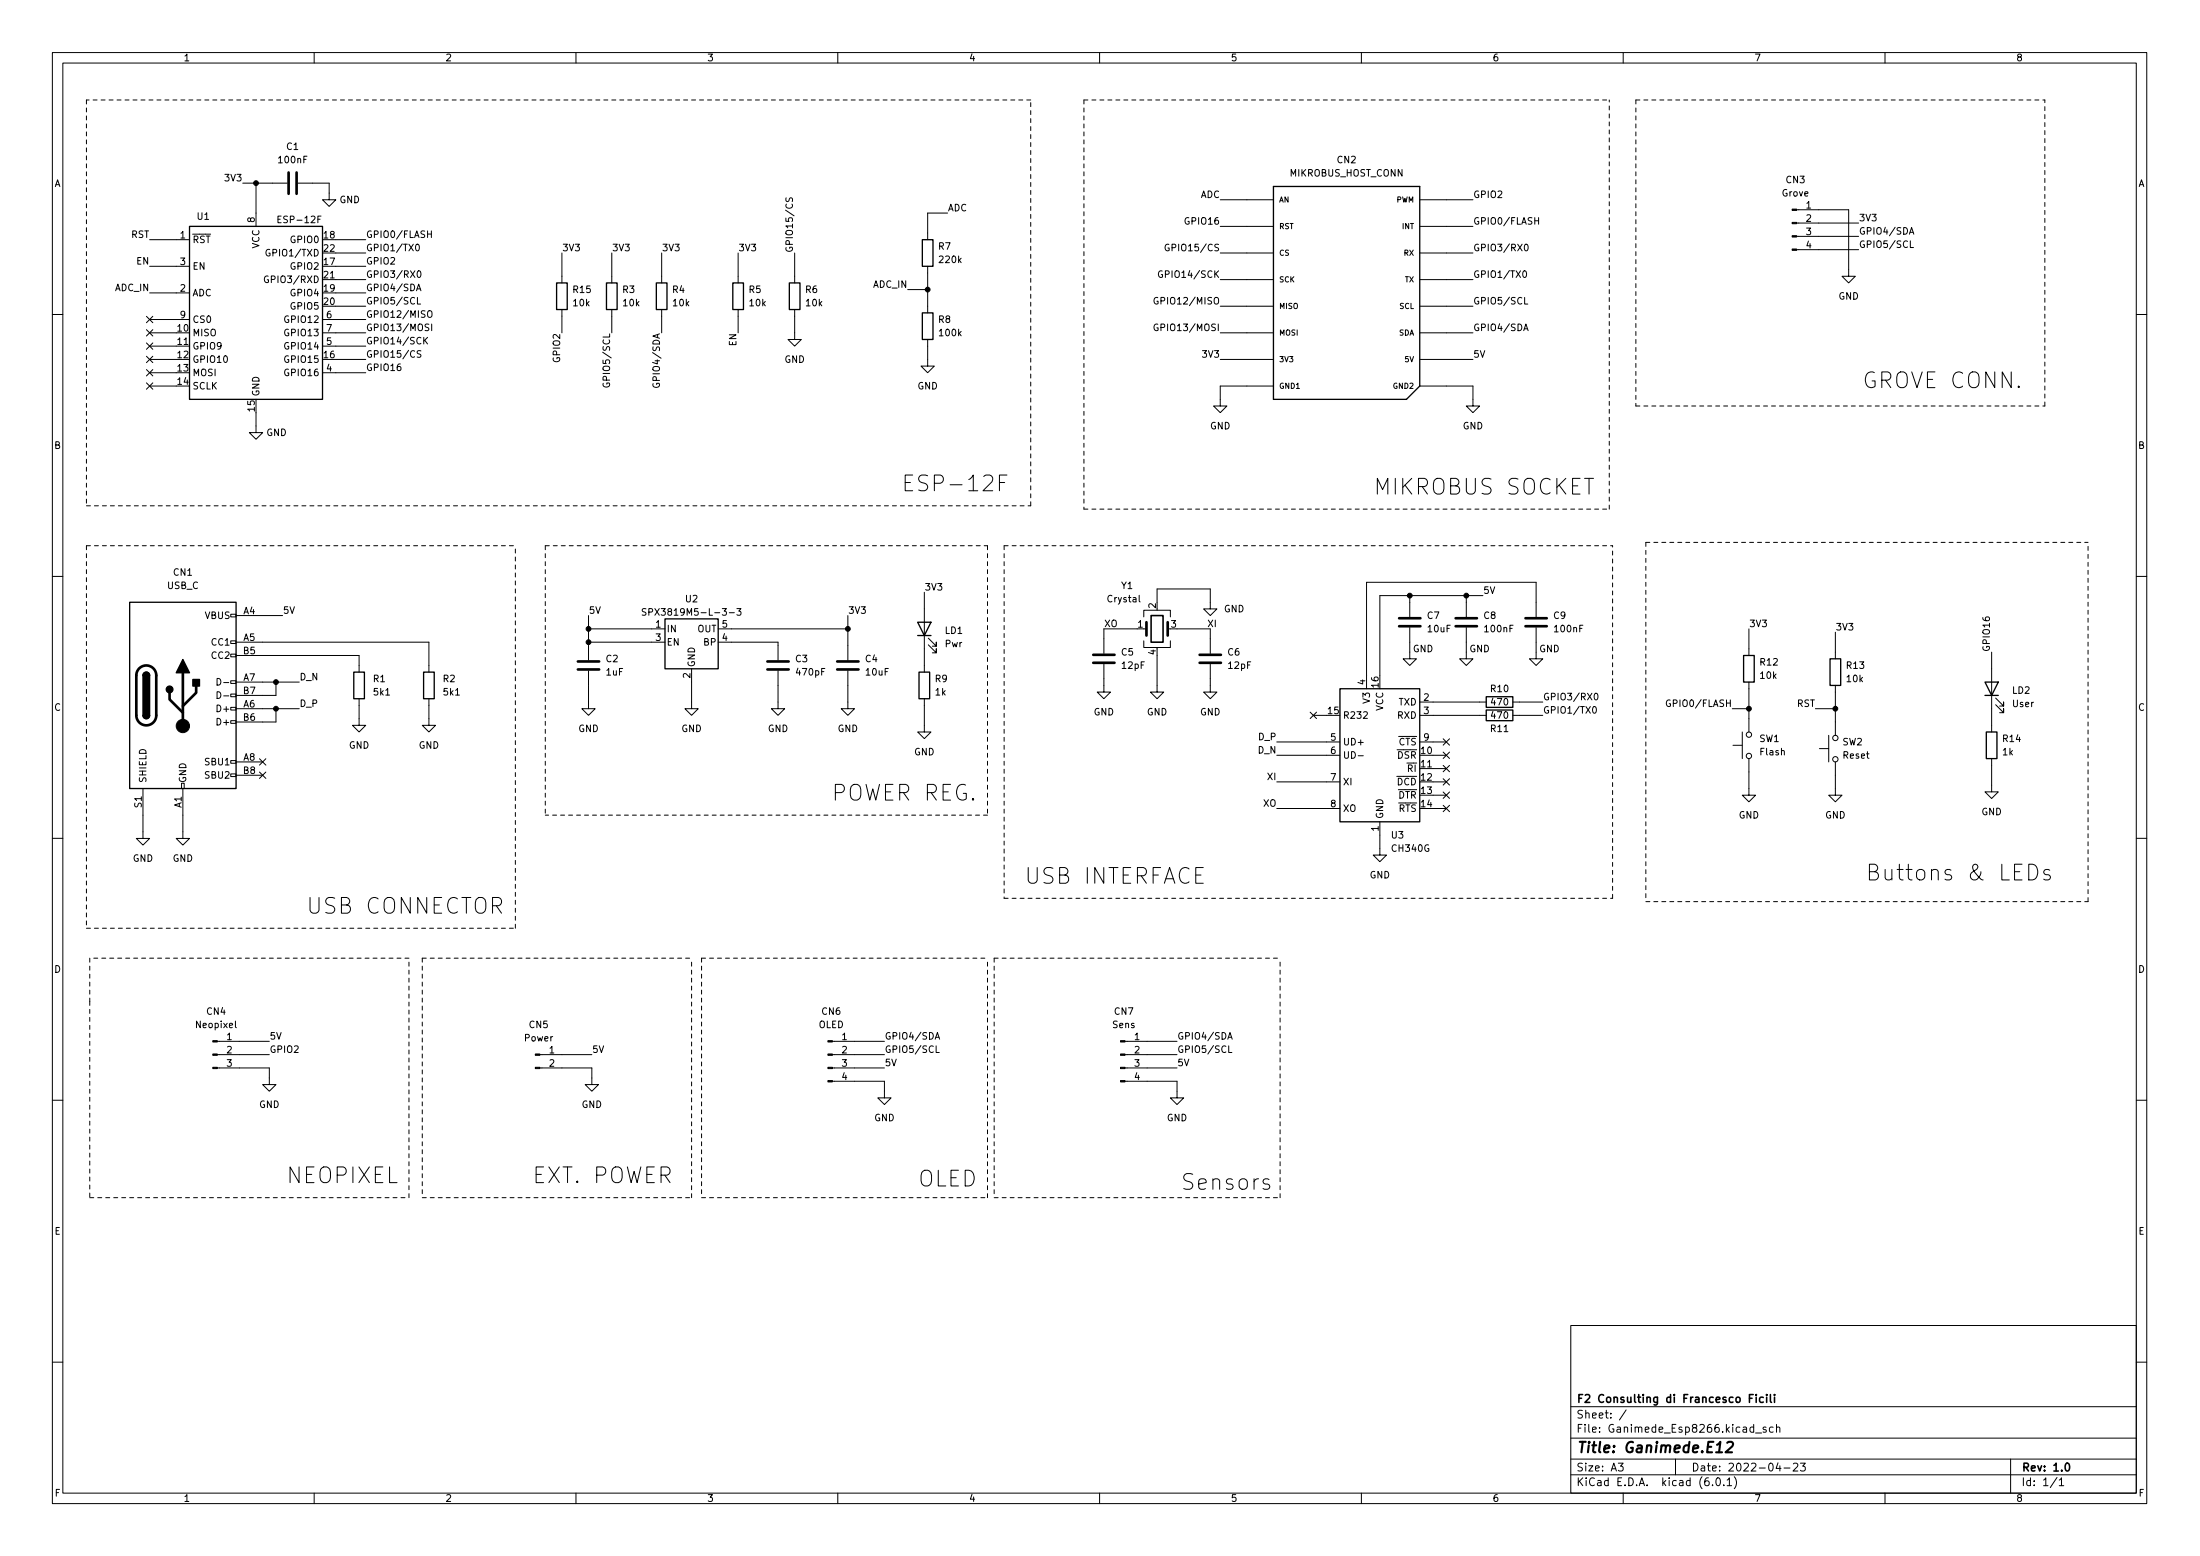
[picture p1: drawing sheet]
<svg xmlns="http://www.w3.org/2000/svg" width="420mm" height="297mm" viewBox="0 0 420 297" stroke-linecap="round" stroke-linejoin="round" font-family="sans-serif">
<g fill="none" stroke="#000" stroke-width=".19">
<path d="M10 10h400v277h-400zM12 12h396v273h-396zM60 10v2M110 10v2M160 10v2M210 10v2M260 10v2M310 10v2M360 10v2M46.4 35h8.5M48.9 35v8.2M56.9 35h6v3.1h1.2l-1.2 1.3-1.3-1.3h1.3"/>
<path d="M150.1 37.8v.4l.2 .3 .3-.1 .3-.6h.3l.2 .2-.1 .5M233 38.1h10.2M271.1 38.1h10.2M28.6 45.8h7.6M28.6 55.9h7.6M28.6 50.8h7.6M51.2 52.7a.59 .59 0 0 0-.7 .6 .59 .59 0 0 0 .7 .6l.1-.5h-.3M51.5 47.7a.59 .59 0 0 0-.7 .5 .59 .59 0 0 0 .7 .6l.1-.5h-.3M61.3 41.3h-.6v1.2M61.6 53.4h8.2M64.1 58.5h5.7M64.1 48.3h5.7"/>
<path d="M64.1 45.8h5.7M64.1 55.9h5.7M64.1 50.8h5.7M79.5 46.7l.2-.1a.68 .68 0 0 1 .4 .7 .68 .68 0 0 1-.4 .6l-.3-.5zM79.5 55.5l.5-1.3 .4 1.3M79.7 55.1h.6M79.7 56.8v1.2h.6M79.8 51.8l.2-.1a.68 .68 0 0 1 .4 .6 .68 .68 0 0 1-.4 .7l-.3-.5zM81.7 44.7h.7M81.7 59.5l.3-.2a.43 .43 0 0 1 .5 .4v.5a.42 .42 0 0 1-.4 .4 .42 .42 0 0 1-.4-.4zM82.4 44.1v1.2M107.3 48.3v5.7"/>
<path d="M107.3 59.1v4.4M116.8 48.3v5.7M116.8 59.1v4.4M126.4 48.3v5.7M126.4 59.1v4.4M141 48.3v5.7M141 59.1v4.4M151.8 59.1v5.7h1.2l-1.2 1.3-1.3-1.3h1.3M151.8 48.3v5.7M173.4 55.3h3.8M177.2 50.8v8.9M181 40.7h-3.8v5.1"/>
<path d="M221.1 56.8a.59 .59 0 0 0-.7 .6 .59 .59 0 0 0 .7 .6l.1-.5h-.3M222 51.8a.59 .59 0 0 0-.8 .5 .59 .59 0 0 0 .8 .6v-.5h-.2M223.2 46.7a.59 .59 0 0 0-.7 .6 .59 .59 0 0 0 .7 .5l.1-.5h-.2M233 58.5h10.2M233 53.4h10.2M233 48.3h10.2M233 43.2h10.2M271.1 58.5h10.2M271.1 53.4h10.2M271.1 48.3h10.2M271.1 43.2h10.2M290.9 51.8l.2-.1a.68 .68 0 0 1 .5 .6 .68 .68 0 0 1-.5 .7l-.3-.5z"/>
<path d="M291.2 56.8v1.2h.6M291.2 46.7l.2-.1a.68 .68 0 0 1 .5 .7 .68 .68 0 0 1-.5 .6l-.3-.5zM293.1 42.1h.7M293.8 41.5v1.3M343.1 40h10v12.7h1.2l-1.2 1.3-1.3-1.3h1.3M343.1 47.7h11.9M343.1 45.1h11.9M343.1 42.6h11.9M364.7 44.7l.4-1.3 .4 1.3M364.8 44.3h.6M364.8 46v1.3h.6M10 60h2"/>
<path d="M28 70.5l1.2 1.3M28 73.1l1.2 1.2M28 62.9l1.2 1.2M28 60.4l1.2 1.2M28 68l1.2 1.2M28 65.5l1.2 1.2M28.6 68.6h5.1M28.6 63.5h5.1M28.6 73.7h5.1M28.6 66.1h7.6M28.6 71.2h5.1M28.6 61h7.6"/>
<path d="M29.2 70.5l-1.2 1.3M29.2 73.1l-1.2 1.2M29.2 62.9l-1.2 1.2M29.2 60.4l-1.2 1.2M29.2 68l-1.2 1.2M29.2 65.5l-1.2 1.2M48.9 78.8v3.8h1.3l-1.3 1.3-1.3-1.3h1.3M61.6 63.5h8.2M61.6 66.1h8.2M61.6 71.2h8.2M61.6 61h8.2M64.1 68.6h5.7"/>
<path d="M80.4 67l-.5-.1-.2 .2v.3l.6 .3 .1 .3-.3 .2-.4-.1M81.1 64.9l.6 .8M81.7 64.4l-.8 .7M81.9 61.9h-.5l-.2 .2 .1 .3 .5 .2v.4l-.1 .1h-.5M82.4 61.9v1.2M115.2 73.2a.59 .59 0 0 0 .6 .7 .59 .59 0 0 0 .6-.7l-.5-.1v.2M124.7 73.2a.59 .59 0 0 0 .6 .8 .59 .59 0 0 0 .6-.8h-.5v.2M177.2 64.8v5.1h1.2l-1.2 1.3-1.3-1.3h1.3M221.1 61.9a.59 .59 0 0 0-.7 .6 .59 .59 0 0 0 .7 .6l.1-.5h-.3M233 68.6h10.2M233 63.5h10.2M243.2 73.7h-10.2v3.8h1.3l-1.3 1.3-1.2-1.3h1.2"/>
<path d="M271.1 73.7h10.2v3.8h1.3l-1.3 1.3-1.3-1.3h1.3M271.1 68.6h10.2M271.1 63.5h10.2M291 63.1l.4-1.2 .4 1.2M291.1 62.8h.6M408 60h2M190.9 92.1h1M192.3 90.7h-1.4v3M302.6 91.3h1.7M10 110h2M44.1 117.3h1v.5h-1zM45.1 117.5h8.9"/>
<path d="M112.4 117.5v8.5M123.4 116.2h-.5l-.2 .1v.4l.6 .2 .1 .3-.3 .3-.5-.1M123.9 116.8h.6l.1-.2v-.3l-.7-.1v1.3M139.3 117h.9M140.7 116.2h.8l-.4 .5 .4 .1v.5l-.2 .2-.6-.2M161.9 117.5v8.5M176.5 113.1v15.2M217.6 113.6v1.1l.1 .2M218.4 117.8v-1.3h5.1v1.3M221 115v-2.6h10.1v3.8h1.3l-1.3 1.3-1.2-1.3h1.2M269.2 119.8v6h1.3l-1.3 1.2-1.2-1.2h1.2M269.2 113.7v4.1"/>
<path d="M280 119.8v6h1.3l-1.3 1.2-1.2-1.2h1.2M280 113.7v4.1M283.2 113.7h-19.7v15.2M293.4 119.8v6h1.2l-1.2 1.2-1.3-1.2h1.3M293.4 117.8v-6.6h-32.4v20.3M408 110h2M41.5 129.5a.64 .64 0 0 1 .7 .7 .64 .64 0 0 1-.7 .6zM41.5 132.1a.64 .64 0 0 1 .7 .6 .64 .64 0 0 1-.7 .6zM42.7 130.3h1M42.7 132.8h1M44.1 137.6h1v.5h-1zM44.1 135h1v.5h-1z"/>
<path d="M44.1 132.5h1v.5h-1zM44.1 130h1v.5h-1zM44.1 124.9h1v.5h-1zM44.1 122.3h1v.5h-1zM45.1 122.6h36.8v5.7M45.1 135.3h12M45.1 130.2h12M45.1 125.1h23.5v3.2M52.7 135.3v2.5h-7.6M52.7 130.2v2.6h-7.6M68.6 133.4v5.1h1.2l-1.2 1.2-1.3-1.2h1.3M81.9 133.4v5.1h1.3l-1.3 1.2-1.3-1.2h1.3"/>
<path d="M112.4 128.1v7.2h1.3l-1.3 1.3-1.3-1.3h1.3M112.4 122.6h14.6M112.4 120.1h14.6M132.1 127.7v7.6h1.2l-1.2 1.3-1.3-1.3h1.3M137.2 122.6h11.4v3.4M137.2 120.1h24.7M148.6 128.1v7.2h1.3l-1.3 1.3-1.3-1.3h1.3M161.9 128.1v7.2h1.3l-1.3 1.3-1.2-1.3h1.2M176.5 133.4v6.3h1.3l-1.3 1.3-1.2-1.3h1.2M177.3 123.1l1.5 1.5v-.7v.7h-.7M177.3 121.8l1.5 1.6v-.8v.8h-.7M210.8 126.8v5.3h1.3l-1.3 1.3-1.3-1.3h1.3"/>
<path d="M217.2 120.1h-6.4v4.7M218.4 122.3v1.3h5.1v-1.3M218.4 120.1h.5M221 125.1v7h1.2l-1.2 1.3-1.3-1.3h1.3M223 120.1h.5M224.8 120.1h6.3v4.7M231.1 126.8v5.3h1.3l-1.3 1.3-1.2-1.3h1.2M250.2 136l1.2 1.2M250.8 136.6h2.6M251.4 136l-1.2 1.2M271.1 136.6h12.7M271.1 134h12.7"/>
<path d="M288.9 136.6h5.7M288.9 134h5.7M304.3 135l.2-.1a.68 .68 0 0 1 .4 .6 .68 .68 0 0 1-.4 .7l-.4-.5zM304.6 132.5l.2-.2a.68 .68 0 0 1 .4 .7 .68 .68 0 0 1-.4 .6l-.3-.5zM319 133.7a.59 .59 0 0 0-.8 .5 .59 .59 0 0 0 .8 .6v-.5h-.2M330.8 135.3h3.2M332.7 139.7v5.1M334 120.1v5M334 130.2v9.5M346.7 135.3h3.8M350.5 120.7v5.1M350.5 130.8v9.6"/>
<path d="M380.4 124.5v15.2M381.1 134.5l1.6 1.6v-.8v.8h-.8M381.1 133.3l1.6 1.5v-.8v.8h-.8M27.3 150.5v9.6h1.3l-1.3 1.2-1.3-1.2h1.3M34.7 149.5h.5v1h-.5zM34.9 150.5v9.6h1.3l-1.3 1.2-1.2-1.2h1.2M44.1 147.7h1v.5h-1zM44.1 145.2h1v.5h-1zM45.1 145.5h5.1M45.1 148h5.1M49.6 147.4l1.2 1.2M49.6 144.8l1.2 1.3"/>
<path d="M50.8 147.4l-1.2 1.2M50.8 144.8l-1.2 1.3M243.8 141.6h12.1M243.8 144.2h12.1M243.8 149.3h12.1M243.8 154.3h12.1M259.4 144.3h1M263.5 156.9v6.3h1.3l-1.3 1.3-1.2-1.3h1.2M271.1 146.7h5.1M271.1 141.6h5.1M273.7 144.2h2.5M273.7 149.3h2.5"/>
<path d="M273.7 154.3h2.5M273.7 151.8h2.5M275.6 148.7l1.2 1.2M275.6 151.2l1.2 1.2M275.6 143.6l1.2 1.2M275.6 153.7l1.2 1.3M275.6 146.1l1.2 1.2M275.6 141l1.2 1.3M276.8 148.7l-1.2 1.2M276.8 151.2l-1.2 1.2M276.8 143.6l-1.2 1.2M276.8 153.7l-1.2 1.3"/>
<path d="M276.8 146.1l-1.2 1.2M276.8 141l-1.2 1.3M331 142.3h1.7M334 144.8v7h1.3l-1.3 1.3-1.3-1.3h1.3M347.5 142.9h1.7M349.2 140.4v5.1M350.5 145.5v6.3h1.3l-1.3 1.3-1.3-1.3h1.3M380.4 144.8v6.4h1.2l-1.2 1.2-1.3-1.2h1.3M10 160h2M387.5 165h.7a1.64 1.64 0 0 1 .7 2.6l-.3 .2-.4 .2h-.7zM391.5 166.1l-.8-.1-.2 .1-.2 .3 .2 .4 1 .3 .1 .3-.1 .4-.3 .2-.9-.2M408 160h2"/>
<path d="M41.5 198.8h9.9M45 194.9v1.1l.1 .2M159 198.8h9.9M178.6 198.4l.4-1.3 .4 1.3M178.7 198h.6M178.8 199.7v1.2h.6M214.9 198.8h9.9M234.5 198.4l.4-1.3 .4 1.3M234.6 198h.6M234.7 199.7v1.2h.6M10 210h2M41.5 203.9h9.9v3.1h1.3l-1.3 1.3-1.2-1.3h1.2"/>
<path d="M41.5 201.3h9.9M103.1 203.9h9.9v3.1h1.3l-1.3 1.3-1.2-1.3h1.2M103.1 201.3h9.9M159 206.4h9.9v3.2h1.3l-1.3 1.3-1.3-1.3h1.3M159 203.9h9.9M159 201.3h9.9M214.9 206.4h9.9v3.2h1.3l-1.3 1.3-1.3-1.3h1.3M214.9 203.9h9.9M214.9 201.3h9.9M408 210h2M242.4 225.2l-.8-.2-.2 .2-.2 .3 .2 .4 1 .3 .1 .3-.1 .4-.3 .1-.9-.1M300 253h108v32h-108z"/>
<path d="M10 260h2M300 278.5h108M300 274.5h108M300 268.5h108M309.1 279.3h.9l-.5 .6 .4 .1v.7l-.2 .1-.6-.1M310.6 269.1l-1.3 2M320 278.5v3M335.3 273.6h1.1M337.3 272.5l-.4-.1-.2 .2 .1 .2 .5 .2v.3h-.6M338.6 272.5l-.4-.1-.3 .3 .2 .6h.5M339.3 272.6l.2-.2 .4 .1v.9M339.3 271.9v1.5"/>
<path d="M339.6 279.2l-.4 1.1h.9M339.9 279.8v1M342.5 279.5l.6-.2 .2 .2 .1 .2-1 1.1h1M343.8 279.3h1l-.5 .6 .4 .1v.7l-.2 .1-.7-.1M384 278.5v6.5M408 260h2M60 285v2M110 285v2M160 285v2M210 285v2M260 285v2M300 281.5h108"/>
<path d="M310 285v2M327.1 283.5v.1M327.9 282.2l.2-.1a.8 .8 0 0 1 .5 .8 .8 .8 0 0 1-.5 .7 1 1 0 0 1-.2-1.4zM329.2 283.5v.1M329.9 282.5l.4-.4v1.5M329.9 283.6h.8M331.2 281.9a1.72 1.72 0 0 1 0 2.3M340.7 280.2h1.2M360 285v2M392.9 282l-1.3 2M393.3 282.5l.4-.4v1.5M393.3 283.6h.8"/>
<circle cx="334" cy="144.3" r=".51"/>
<circle cx="334" cy="140.2" r=".51"/>
<circle cx="350.5" cy="140.9" r=".51"/>
<circle cx="350.5" cy="144.9" r=".51"/>
</g>
<path d="M219.8 117.5h2.3v5.1h-2.3zM334.1 266.9h.5M334.8 266.2h-.7v1.5M335.4 266.2v.2M335.4 266.7v1M336.8 266.8l-.5-.1-.3 .3 .2 .6h.6M337.4 266.2v.2M337.4 266.7v1M338.1 266.2v1.3l.2 .2M338.9 266.2v.2M338.9 266.7v1M394.6 279.4l.2-.1a.8 .8 0 0 1 .5 .8 .8 .8 0 0 1-.5 .7 1 1 0 0 1-.2-1.4z" fill="none" stroke="#000" stroke-width=".3"/>
<path d="M327.7 277.2h1.2M329.9 275.4l.3-.2h.5l.2 .2 .1 .4-.2 .3-1.3 1.1h1.3" fill="none" stroke="#000" stroke-width=".4"/>
<g fill="none" stroke="#000" stroke-width=".25">
<path d="M243.2 35.6h27.9v38.1l-2.5 2.5h-25.4zM36.2 43.2h25.4v33h-25.4zM106.3 54h2v5.1h-2zM115.8 54h2.1v5.1h-2.1zM125.3 54h2.1v5.1h-2.1zM140 54h2v5.1h-2zM150.7 54h2.1v5.1h-2.1zM176.1 59.7h2.1v5.1h-2.1zM176.1 45.8h2.1v5h-2.1zM24.8 115h20.3v35.5h-20.3zM127 118.1h10.2v9.6h-10.2zM175.3 118.8h2.5l-1.3 2.5z"/>
<path d="M27.3 136.6a.64 .64 0 0 0 .6 .6 .64 .64 0 0 0 .7-.6M27.3 128.9a.64 .64 0 0 1 .6-.6 .64 .64 0 0 1 .7 .6M67.6 128.3h2v5.1h-2zM80.9 128.3h2v5.1h-2zM175.3 121.3h2.5M175.5 128.3h2v5.1h-2zM255.9 131.5h15.2v25.4h-15.2zM283.8 135.5h5.1v2.1h-5.1zM283.8 133h5.1v2h-5.1zM333 125.1h2v5.1h-2zM349.5 125.8h2v5h-2zM379.1 130.2h2.5l-1.2 2.6z"/>
<path d="M379.1 132.8h2.5M379.3 139.7h2.1v5.1h-2.1z"/>
</g>
<g fill="none" stroke="#000" stroke-width=".51">
<path d="M55.1 32.9v4.1M56.6 32.9v4.1M218.9 118.8v2.5M223 118.8v2.5M267.2 119.5h4.1M267.2 118h4.1M278 119.5h4.1M278 118h4.1M291.3 119.5h4.1M291.3 118h4.1M26.6 127.6a1.91 1.91 0 0 1 2.1-.4 1.91 1.91 0 0 1 1.1 1.7v7.7a1.91 1.91 0 0 1-1.9 1.9 1.91 1.91 0 0 1-1.9-1.9v-7.8l.2-.7zM32.4 132.2v1.3l2.5 2.6"/>
<path d="M34.9 128.4v10.2M37.5 131v1.2l-2.6 2.6M110.4 127.8h4M110.4 126.3h4M146.6 127.8h4M146.6 126.3h4M159.9 127.8h4.1M159.9 126.3h4.1M208.8 126.5h4.1M208.8 125h4.1M229.1 126.5h4.1M229.1 125h4.1"/>
</g>
<g fill="#000" stroke="#000" stroke-width=".25">
<path d="M27.3 136.6h1.3a.64 .64 0 0 1-.7 .6 .64 .64 0 0 1-.6-.6zM27.3 128.9h1.3v7.7h-1.3zM27.5 128.5a.64 .64 0 0 1 .7-.1 .64 .64 0 0 1 .4 .5h-1.3zM34.9 125.9l1.3 2.5h-2.5zM36.8 129.7h1.3v1.3h-1.3z"/>
<circle cx="32.4" cy="131.6" r=".63"/>
</g>
<g fill="#000" stroke="#000" stroke-width=".19">
<path d="M342.3 39.9h.8v.3h-.8zM342.3 47.5h.8v.3h-.8zM342.3 45h.8v.2h-.8zM342.3 42.5h.8v.2h-.8zM40.6 198.7h.9v.2h-.9zM158.1 198.7h.9v.2h-.9zM214 198.7h.9v.2h-.9zM40.6 203.7h.9v.3h-.9zM40.6 201.2h.9v.3h-.9zM102.2 203.7h.9v.3h-.9zM102.2 201.2h.9v.3h-.9zM158.1 206.3h.9v.2h-.9z"/>
<path d="M158.1 203.7h.9v.3h-.9zM158.1 201.2h.9v.3h-.9zM214 206.3h.9v.2h-.9zM214 203.7h.9v.3h-.9zM214 201.2h.9v.3h-.9z"/>
<circle cx="48.9" cy="35" r=".46"/>
<circle cx="177.2" cy="55.3" r=".46"/>
<circle cx="269.2" cy="113.7" r=".46"/>
<circle cx="280" cy="113.7" r=".46"/>
<circle cx="34.9" cy="138.6" r="1.27"/>
<circle cx="52.7" cy="130.2" r=".46"/>
<circle cx="52.7" cy="135.3" r=".46"/>
<circle cx="112.4" cy="122.6" r=".46"/>
<circle cx="112.4" cy="120.1" r=".46"/>
<circle cx="161.9" cy="120.1" r=".46"/>
<circle cx="334" cy="135.3" r=".46"/>
<circle cx="350.5" cy="135.3" r=".46"/>
</g>
<g fill="none" stroke="#000" stroke-width=".19" stroke-dasharray=".8 .8">
<path d="M16.5 19.1v77.5M196.8 19.1h-180.3M207 19.1v78.1M207 19.1h100.3M312.4 19.1v58.4M312.4 19.1h78.1M312.4 77.5h78.1M390.5 77.5v-58.4M16.5 96.6h180.3M196.8 96.6v-77.5M207 97.2h100.3M307.3 97.2v-78.1"/>
<path d="M16.5 104.2h81.9M16.5 104.2v73M104.1 104.2h84.5M104.1 104.2v51.4M188.6 104.2v51.4M191.8 104.2v67.3M191.8 104.2h116.2M314.3 103.5v68.6M314.3 103.5h84.5M188.6 155.6h-84.5M16.5 177.2h81.9M98.4 177.2v-73"/>
<path d="M191.8 171.5h116.2M308 171.5v-67.3M314.3 172.1h84.5M398.8 172.1v-68.6M17.1 191.2v37.4M17.1 182.9v8.3M78.1 182.9h-61M80.6 182.9v45.7M80.6 182.9h51.5M134 182.9h54.6M134 182.9v45.7M189.9 182.9v45.7"/>
<path d="M189.9 182.9h54.6M17.1 228.6h61M78.1 228.6v-45.7M80.6 228.6h51.5M132.1 228.6v-45.7M134 228.6h54.6M188.6 228.6v-45.7M189.9 228.6h54.6M244.5 228.6v-45.7"/>
</g>
<g font-size="4.2">
<text x="355.6" y="74.1">GROVE CONN.</text>
<text x="172.1" y="93.8">ESP-12F</text>
<text x="262.3" y="94.5">MIKROBUS SOCKET</text>
<text x="158.7" y="152.9">POWER REG.</text>
<text x="195.6" y="168.8">USB INTERFACE</text>
<text x="356.2" y="168.1">Buttons &amp; LEDs</text>
<text x="58.4" y="174.5">USB CONNECTOR</text>
<text x="54.6" y="225.9">NEOPIXEL</text>
<text x="101.6" y="225.9">EXT. POWER</text>
<text x="175.3" y="226.5">OLED</text>
<text x="225.4" y="227.2">Sensors</text>
</g>
<text font-size="2.8" x="301" y="277.3">Title: Ganimede.E12</text>
<g font-size="2.1">
<text x="301" y="267.8">F2 Consulting di Francesco Ficili</text>
<text x="301" y="273.5">File: Ganimede_Esp8266.kicad_sch</text>
<text x="301" y="270.8">Sheet: /</text>
<text x="301" y="280.9">Size: A3</text>
<text x="323" y="280.9">Date: 2022-04-23</text>
<text x="386" y="280.9">Rev: 1.0</text>
<text x="301" y="283.7">KiCad E.D.A. kicad (6.0.1)</text>
<text x="386" y="283.7">Id: 1/1</text>
</g>
<g font-size="1.8">
<text x="35" y="11.7">1</text>
<text x="85" y="11.7">2</text>
<text x="135" y="11.7">3</text>
<text x="185" y="11.7">4</text>
<text x="235" y="11.7">5</text>
<text x="285" y="11.7">6</text>
<text x="335" y="11.7">7</text>
<text x="385" y="11.7">8</text>
<text x="54.7" y="28.6">C1</text>
<text x="10.3" y="35.7">A</text>
<text x="43.2" y="34.6">3V3</text>
<text x="53.3" y="31.2">100nF</text>
<text x="246.3" y="33.7">MIKROBUS_HOST_CONN</text>
<text x="255.4" y="31.2">CN2</text>
<text x="341.1" y="35">CN3</text>
<text x="408.3" y="35.7">A</text>
<text x="37.7" y="41.9">U1</text>
<text x="64.8" y="38.8">GND</text>
<text x="181" y="40.3">ADC</text>
<text x="229.2" y="37.8">ADC</text>
<text x="281.3" y="37.8">GPIO2</text>
<text x="340.3" y="37.5">Grove</text>
<text x="344.9" y="39.8">1</text>
<text x="25" y="45.4">RST</text>
<text x="34.4" y="45.5">1</text>
<text x="36.7" y="46.4">~{RST}</text>
<text x="48.6" y="42.4" transform="rotate(-90 48.6 42.4)">8</text>
<text x="49.5" y="47.5" transform="rotate(-90 49.5 47.5)">VCC</text>
<text x="53.6" y="42.6">ESP-12F</text>
<text x="55.7" y="46.4">GPIO0</text>
<text x="61.9" y="45.5">18</text>
<text x="69.8" y="47.9">GPIO1/TX0</text>
<text x="69.8" y="45.4">GPIO0/FLASH</text>
<text x="107.3" y="47.9">3V3</text>
<text x="116.8" y="47.9">3V3</text>
<text x="126.4" y="47.9">3V3</text>
<text x="141" y="47.9">3V3</text>
<text x="179.3" y="47.7">R7</text>
<text x="223.7" y="47.9">GPIO15/CS</text>
<text x="226.7" y="42.9">GPIO16</text>
<text x="281.3" y="42.9">GPIO0/FLASH</text>
<text x="281.3" y="47.9">GPIO3/RX0</text>
<text x="344.9" y="42.3">2</text>
<text x="344.9" y="44.9">3</text>
<text x="344.9" y="47.4">4</text>
<text x="355" y="44.8">GPIO4/SDA</text>
<text x="355" y="42.2">3V3</text>
<text x="355" y="47.3">GPIO5/SCL</text>
<text x="26.1" y="50.5">EN</text>
<text x="34.4" y="50.6">3</text>
<text x="36.7" y="51.5">EN</text>
<text x="51.7" y="48.9">GPIO1/TXD</text>
<text x="55.7" y="51.5">GPIO2</text>
<text x="61.9" y="50.6">17</text>
<text x="61.9" y="53.1">21</text>
<text x="61.9" y="48">22</text>
<text x="69.8" y="50.5">GPIO2</text>
<text x="69.8" y="53">GPIO3/RX0</text>
<text x="151.4" y="48.3" transform="rotate(-90 151.4 48.3)">GPIO15/CS</text>
<text x="179.5" y="50.2">220k</text>
<text x="222.4" y="53">GPIO14/SCK</text>
<text x="281.3" y="53">GPIO1/TX0</text>
<text x="22" y="55.6">ADC_IN</text>
<text x="34.4" y="55.7">2</text>
<text x="36.7" y="56.6">ADC</text>
<text x="51.5" y="54">GPIO3/RXD</text>
<text x="55.7" y="56.6">GPIO4</text>
<text x="55.7" y="59.1">GPIO5</text>
<text x="61.9" y="55.7">19</text>
<text x="61.9" y="58.2">20</text>
<text x="69.8" y="55.6">GPIO4/SDA</text>
<text x="69.8" y="58.1">GPIO5/SCL</text>
<text x="109.5" y="55.9">R15</text>
<text x="109.5" y="58.5">10k</text>
<text x="118.9" y="55.9">R3</text>
<text x="119.1" y="58.5">10k</text>
<text x="128.5" y="55.9">R4</text>
<text x="128.6" y="58.5">10k</text>
<text x="143.1" y="55.9">R5</text>
<text x="143.2" y="58.5">10k</text>
<text x="153.9" y="55.9">R6</text>
<text x="154" y="58.5">10k</text>
<text x="166.8" y="54.9">ADC_IN</text>
<text x="221.6" y="58.1">GPIO12/MISO</text>
<text x="281.3" y="58.1">GPIO5/SCL</text>
<text x="351.1" y="57.2">GND</text>
<text x="33.9" y="63.3">10</text>
<text x="33.9" y="65.8">11</text>
<text x="34.4" y="60.7">9</text>
<text x="36.7" y="64.2">MISO</text>
<text x="36.7" y="61.6">CS0</text>
<text x="54.7" y="61.6">GPIO12</text>
<text x="54.7" y="64.2">GPIO13</text>
<text x="62.4" y="65.8">5</text>
<text x="62.4" y="60.7">6</text>
<text x="62.4" y="63.3">7</text>
<text x="69.8" y="65.7">GPIO14/SCK</text>
<text x="69.8" y="60.6">GPIO12/MISO</text>
<text x="69.8" y="63.2">GPIO13/MOSI</text>
<text x="140.6" y="66" transform="rotate(-90 140.6 66)">EN</text>
<text x="179.3" y="61.6">R8</text>
<text x="179.5" y="64.2">100k</text>
<text x="221.6" y="63.2">GPIO13/MOSI</text>
<text x="281.3" y="63.2">GPIO4/SDA</text>
<text x="33.9" y="68.4">12</text>
<text x="33.9" y="70.9">13</text>
<text x="36.7" y="66.7">GPIO9</text>
<text x="36.7" y="69.3">GPIO10</text>
<text x="36.7" y="71.8">MOSI</text>
<text x="54.7" y="69.3">GPIO15</text>
<text x="54.7" y="71.8">GPIO16</text>
<text x="54.7" y="66.7">GPIO14</text>
<text x="61.9" y="68.4">16</text>
<text x="62.4" y="70.9">4</text>
<text x="69.8" y="68.3">GPIO15/CS</text>
<text x="69.8" y="70.8">GPIO16</text>
<text x="107" y="68.9" transform="rotate(-90 107 68.9)">GPIO2</text>
<text x="149.8" y="69.3">GND</text>
<text x="229.9" y="68.3">3V3</text>
<text x="281.3" y="68.3">5V</text>
<text x="33.9" y="73.4">14</text>
<text x="36.7" y="74.3">SCLK</text>
<text x="49.5" y="75.7" transform="rotate(-90 49.5 75.7)">GND</text>
<text x="116.5" y="73" transform="rotate(-90 116.5 73)">GPIO5/SCL</text>
<text x="126" y="73.2" transform="rotate(-90 126 73.2)">GPIO4/SDA</text>
<text x="175.2" y="74.3">GND</text>
<text x="48.6" y="78.5" transform="rotate(-90 48.6 78.5)">15</text>
<text x="50.8" y="83.2">GND</text>
<text x="231.1" y="82">GND</text>
<text x="279.3" y="82">GND</text>
<text x="10.3" y="85.7">B</text>
<text x="408.3" y="85.7">B</text>
<text x="31.9" y="112.4">USB_C</text>
<text x="33.2" y="109.9">CN1</text>
<text x="176.5" y="112.7">3V3</text>
<text x="214.2" y="112.4">Y1</text>
<text x="283.2" y="113.4">5V</text>
<text x="39.2" y="118.1">VBUS</text>
<text x="46.5" y="117.3">A4</text>
<text x="54" y="117.2">5V</text>
<text x="112.4" y="117.2">5V</text>
<text x="124.7" y="117.5">SPX3819M5-L-3-3</text>
<text x="125.2" y="119.8">1</text>
<text x="130.9" y="115">U2</text>
<text x="137.9" y="119.8">5</text>
<text x="161.9" y="117.2">3V3</text>
<text x="210.8" y="119.7">XO</text>
<text x="211.6" y="115">Crystal</text>
<text x="217.3" y="119.8">1</text>
<text x="220.7" y="116.1" transform="rotate(-90 220.7 116.1)">2</text>
<text x="223.7" y="119.8">3</text>
<text x="230.5" y="119.7">XI</text>
<text x="233.7" y="116.9">GND</text>
<text x="272.6" y="118.1">C7</text>
<text x="283.4" y="118.1">C8</text>
<text x="296.7" y="118.1">C9</text>
<text x="334" y="119.7">3V3</text>
<text x="40.5" y="123.2">CC1</text>
<text x="40.5" y="125.8">CC2</text>
<text x="46.5" y="122.3">A5</text>
<text x="46.5" y="124.9">B5</text>
<text x="125.2" y="122.3">3</text>
<text x="127.3" y="120.7">IN</text>
<text x="127.3" y="123.2">EN</text>
<text x="133.2" y="120.7">OUT</text>
<text x="134.4" y="123.2">BP</text>
<text x="137.9" y="122.3">4</text>
<text x="180.5" y="123.5">Pwr</text>
<text x="180.5" y="121">LD1</text>
<text x="214.2" y="125.1">C5</text>
<text x="220.7" y="125" transform="rotate(-90 220.7 125)">4</text>
<text x="234.5" y="125.1">C6</text>
<text x="269.8" y="124.5">GND</text>
<text x="272.8" y="120.7">10uF</text>
<text x="280.6" y="124.5">GND</text>
<text x="283.7" y="120.7">100nF</text>
<text x="293.9" y="124.5">GND</text>
<text x="297" y="120.7">100nF</text>
<text x="350.5" y="120.3">3V3</text>
<text x="380" y="124.5" transform="rotate(-90 380 124.5)">GPIO16</text>
<text x="46.5" y="130">A7</text>
<text x="57.1" y="129.9">D_N</text>
<text x="71.3" y="130.2">R1</text>
<text x="84.6" y="130.2">R2</text>
<text x="115.8" y="126.4">C2</text>
<text x="115.8" y="128.9">1uF</text>
<text x="131.8" y="129.4" transform="rotate(-90 131.8 129.4)">2</text>
<text x="132.7" y="127.4" transform="rotate(-90 132.7 127.4)">GND</text>
<text x="152" y="126.4">C3</text>
<text x="152.2" y="128.9">470pF</text>
<text x="165.3" y="126.4">C4</text>
<text x="165.4" y="128.9">10uF</text>
<text x="178.6" y="130.2">R9</text>
<text x="214.3" y="127.7">12pF</text>
<text x="234.7" y="127.7">12pF</text>
<text x="260.7" y="130.7" transform="rotate(-90 260.7 130.7)">4</text>
<text x="263.3" y="131.2" transform="rotate(-90 263.3 131.2)">16</text>
<text x="336.2" y="127">R12</text>
<text x="336.2" y="129.6">10k</text>
<text x="352.7" y="127.7">R13</text>
<text x="352.8" y="130.2">10k</text>
<text x="10.3" y="135.7">C</text>
<text x="41.8" y="135.9">D+</text>
<text x="46.5" y="135">A6</text>
<text x="46.5" y="137.6">B6</text>
<text x="46.5" y="132.5">B7</text>
<text x="57.1" y="134.9">D_P</text>
<text x="71.4" y="132.8">5k1</text>
<text x="84.8" y="132.8">5k1</text>
<text x="178.6" y="132.8">1k</text>
<text x="208.9" y="136.6">GND</text>
<text x="219" y="136.6">GND</text>
<text x="229.2" y="136.6">GND</text>
<text x="253.7" y="136.3">15</text>
<text x="256.4" y="137.2">R232</text>
<text x="261.6" y="134.2" transform="rotate(-90 261.6 134.2)">V3</text>
<text x="264.2" y="135.7" transform="rotate(-90 264.2 135.7)">VCC</text>
<text x="266.9" y="137.2">RXD</text>
<text x="267.1" y="134.7">TXD</text>
<text x="271.9" y="133.8">2</text>
<text x="271.9" y="136.3">3</text>
<text x="284.8" y="132.1">R10</text>
<text x="284.9" y="137.2">470</text>
<text x="284.9" y="134.7">470</text>
<text x="294.6" y="136.2">GPIO1/TX0</text>
<text x="294.6" y="133.7">GPIO3/RX0</text>
<text x="319" y="134.9">GPIO0/FLASH</text>
<text x="343.2" y="134.9">RST</text>
<text x="384.3" y="132.4">LD2</text>
<text x="384.4" y="135">User</text>
<text x="408.3" y="135.7">C</text>
<text x="41.8" y="138.5">D+</text>
<text x="66.6" y="142.9">GND</text>
<text x="79.9" y="142.9">GND</text>
<text x="110.4" y="139.7">GND</text>
<text x="130.1" y="139.7">GND</text>
<text x="146.6" y="139.7">GND</text>
<text x="160" y="139.7">GND</text>
<text x="240.3" y="143.8">D_N</text>
<text x="240.4" y="141.3">D_P</text>
<text x="254.1" y="141.4">5</text>
<text x="254.1" y="143.9">6</text>
<text x="256.4" y="142.3">UD+</text>
<text x="265.7" y="142.3">~{CTS}</text>
<text x="271.4" y="143.9">10</text>
<text x="271.9" y="141.4">9</text>
<text x="284.8" y="139.7">R11</text>
<text x="336" y="141.6">SW1</text>
<text x="351.9" y="142.3">SW2</text>
<text x="382.6" y="141.6">R14</text>
<text x="27.9" y="149.5" transform="rotate(-90 27.9 149.5)">SHIELD</text>
<text x="35.6" y="149.5" transform="rotate(-90 35.6 149.5)">GND</text>
<text x="39.4" y="146.1">SBU1</text>
<text x="39.4" y="148.6">SBU2</text>
<text x="46.5" y="145.2">A8</text>
<text x="46.5" y="147.7">B8</text>
<text x="174.6" y="144.2">GND</text>
<text x="242.2" y="148.9">XI</text>
<text x="254.1" y="149">7</text>
<text x="256.4" y="144.8">UD-</text>
<text x="256.4" y="149.9">XI</text>
<text x="265.4" y="149.9">~{DCD}</text>
<text x="265.5" y="144.8">~{DSR}</text>
<text x="267.5" y="147.4">~{RI}</text>
<text x="271.4" y="146.5">11</text>
<text x="271.4" y="149">12</text>
<text x="336.2" y="144.2">Flash</text>
<text x="352.1" y="144.8">Reset</text>
<text x="382.5" y="144.2">1k</text>
<text x="27.1" y="154.2" transform="rotate(-90 27.1 154.2)">S1</text>
<text x="34.7" y="154.2" transform="rotate(-90 34.7 154.2)">A1</text>
<text x="241.3" y="154">XO</text>
<text x="254.1" y="154.1">8</text>
<text x="256.4" y="155">XO</text>
<text x="265.6" y="152.4">~{DTR}</text>
<text x="265.7" y="155">~{RTS}</text>
<text x="271.4" y="151.5">13</text>
<text x="271.4" y="154.1">14</text>
<text x="378.4" y="155.6">GND</text>
<text x="263.3" y="158.6" transform="rotate(-90 263.3 158.6)">1</text>
<text x="264.2" y="156.4" transform="rotate(-90 264.2 156.4)">GND</text>
<text x="265.8" y="160.1">U3</text>
<text x="332" y="156.2">GND</text>
<text x="348.6" y="156.2">GND</text>
<text x="25.3" y="164.5">GND</text>
<text x="33" y="164.5">GND</text>
<text x="261.6" y="167.7">GND</text>
<text x="265.9" y="162.6">CH340G</text>
<text x="10.3" y="185.7">D</text>
<text x="408.3" y="185.7">D</text>
<text x="37.6" y="196.3">Neopixel</text>
<text x="39.5" y="193.7">CN4</text>
<text x="101.1" y="196.3">CN5</text>
<text x="156.3" y="196.3">OLED</text>
<text x="157" y="193.7">CN6</text>
<text x="212.5" y="196.3">Sens</text>
<text x="212.9" y="193.7">CN7</text>
<text x="43.3" y="198.5">1</text>
<text x="43.3" y="201.1">2</text>
<text x="43.3" y="203.6">3</text>
<text x="51.4" y="201">GPIO2</text>
<text x="51.4" y="198.4">5V</text>
<text x="100.2" y="198.8">Power</text>
<text x="104.9" y="201.1">1</text>
<text x="104.9" y="203.6">2</text>
<text x="113" y="201">5V</text>
<text x="160.8" y="198.5">1</text>
<text x="160.8" y="201.1">2</text>
<text x="160.8" y="203.6">3</text>
<text x="168.9" y="201">GPIO5/SCL</text>
<text x="168.9" y="203.5">5V</text>
<text x="168.9" y="198.4">GPIO4/SDA</text>
<text x="216.7" y="198.5">1</text>
<text x="216.7" y="201.1">2</text>
<text x="216.7" y="203.6">3</text>
<text x="224.8" y="201">GPIO5/SCL</text>
<text x="224.8" y="198.4">GPIO4/SDA</text>
<text x="224.8" y="203.5">5V</text>
<text x="160.8" y="206.2">4</text>
<text x="216.7" y="206.2">4</text>
<text x="49.5" y="211.5">GND</text>
<text x="111.1" y="211.5">GND</text>
<text x="166.9" y="214">GND</text>
<text x="222.8" y="214">GND</text>
<text x="10.4" y="235.7">E</text>
<text x="408.4" y="235.7">E</text>
<text x="10.4" y="285.7">F</text>
<text x="35" y="286.7">1</text>
<text x="85" y="286.7">2</text>
<text x="135" y="286.7">3</text>
<text x="185" y="286.7">4</text>
<text x="235" y="286.7">5</text>
<text x="285" y="286.7">6</text>
<text x="335" y="286.7">7</text>
<text x="385" y="286.7">8</text>
<text x="408.4" y="285.7">F</text>
</g>
<g font-size="1.4">
<text x="244.2" y="38.6">AN</text>
<text x="266.7" y="38.6">PWM</text>
<text x="244.2" y="43.7">RST</text>
<text x="267.9" y="43.7">INT</text>
<text x="244.2" y="48.8">CS</text>
<text x="244.2" y="53.9">SCK</text>
<text x="268.2" y="48.8">RX</text>
<text x="268.3" y="53.9">TX</text>
<text x="244.2" y="59">MISO</text>
<text x="267.3" y="59">SCL</text>
<text x="244.2" y="64">MOSI</text>
<text x="267.1" y="64">SDA</text>
<text x="244.2" y="69.1">3V3</text>
<text x="268.4" y="69.1">5V</text>
<text x="244.2" y="74.2">GND1</text>
<text x="266.2" y="74.2">GND2</text>
</g>
</svg>
